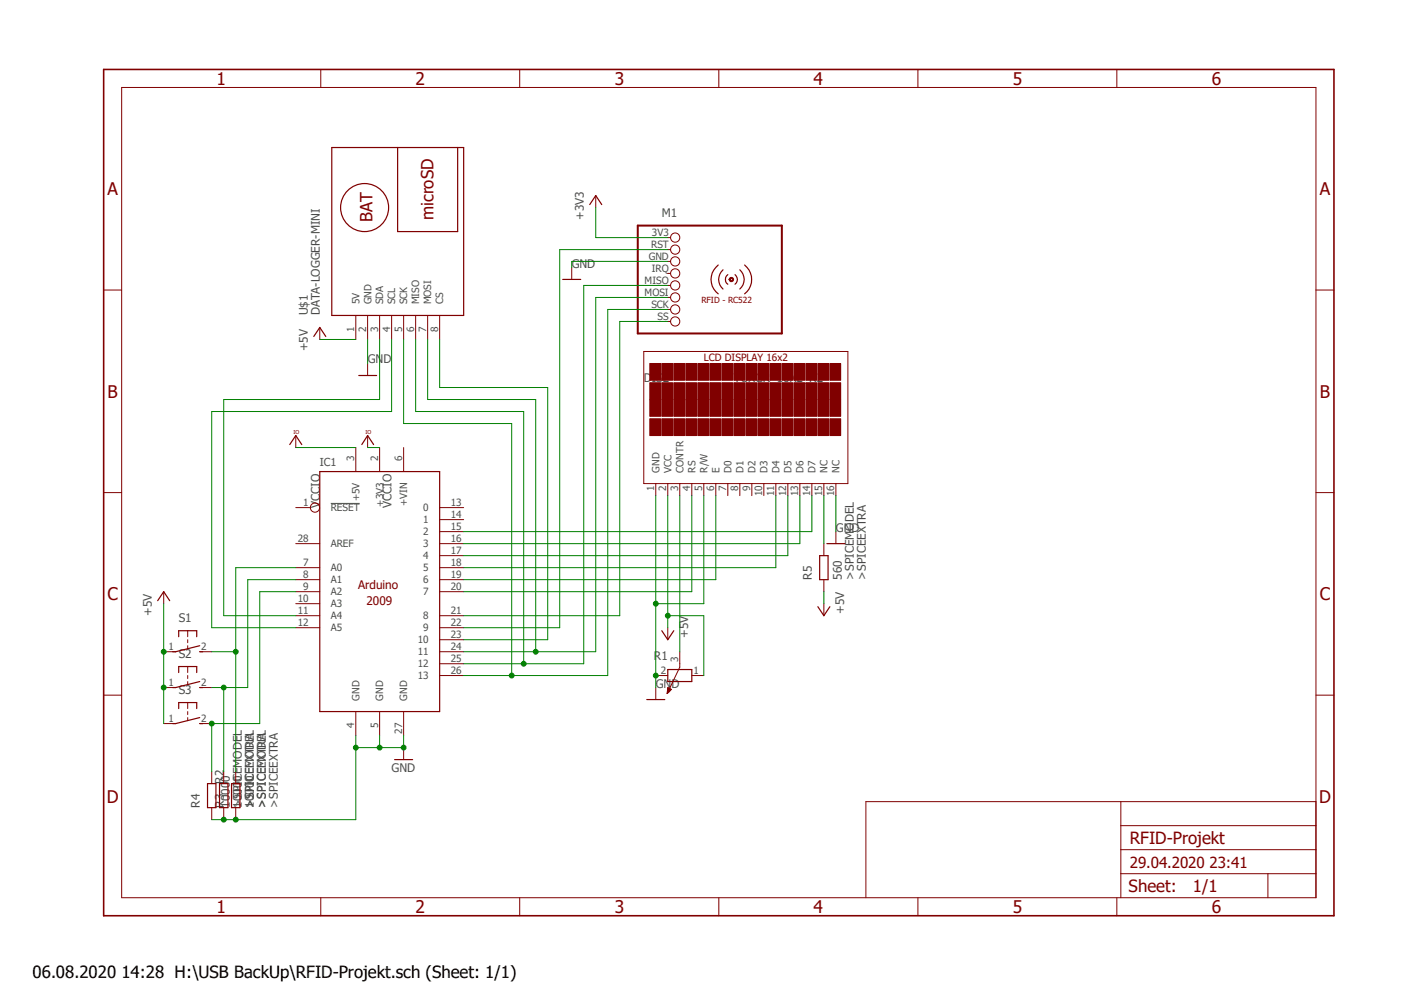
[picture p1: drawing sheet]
<svg xmlns="http://www.w3.org/2000/svg" width="297mm" height="210mm" viewBox="0 0 297 210" stroke-linecap="round" stroke-linejoin="round" font-family="sans-serif">
<path d="M21.3 14.4l261.2 179.8M282.5 14.4l-261.2 179.8" fill="none" stroke="#fff" stroke-width=".21"/>
<path d="M70 106.5h6.1" fill="none" stroke="#505050" stroke-width=".21"/>
<g fill="none" stroke="#800000" stroke-width=".25">
<path d="M70.2 31.2h27.9v35.5h-27.9zM84.1 31.2v17.8h12.7v-17.8M67.6 99.7h25.4v50.8h-25.4z"/>
<circle cx="77.1" cy="43.9" r="5.1"/>
</g>
<g fill="none" stroke="#800000" stroke-width=".21">
<path d="M141.3 50.2h.5M141.3 52.8h.5M141.3 55.3h.5M141.3 57.8h.5M75.3 66.7v5.1M77.8 66.7v5.1M80.3 66.7v5.1M82.8 66.7v5.1M85.4 66.7v5.1M87.9 66.7v5.1M90.5 66.7v5.1M93 66.7v5.1"/>
<path d="M141.3 60.4h.5M141.3 62.9h.5M141.3 65.4h.5M141.3 68h.5M75.3 94.7v5M80.3 94.7v5M85.4 94.7v5M62.6 115h5M62.6 107.4h3.1M93 117.5h5.1M93 115h5.1M93 112.4h5.1"/>
<path d="M93 109.9h5.1M93 107.4h5.1M62.6 132.8h5M62.6 130.2h5M62.6 125.1h5M62.6 122.6h5M62.6 120.1h5M62.6 127.7h5M93 137.8h5.1M93 135.3h5.1M93 132.8h5.1M93 130.2h5.1"/>
<path d="M93 125.1h5.1M93 122.6h5.1M93 120.1h5.1M75.3 150.5v5.1M80.3 150.5v5.1M85.4 150.5v5.1M93 142.9h5.1M93 140.4h5.1"/>
<circle cx="142.8" cy="55.3" r=".98"/>
<circle cx="142.8" cy="57.8" r=".98"/>
<circle cx="142.8" cy="50.2" r=".98"/>
<circle cx="142.8" cy="52.8" r=".98"/>
<circle cx="142.8" cy="65.4" r=".98"/>
<circle cx="142.8" cy="68" r=".98"/>
<circle cx="142.8" cy="60.4" r=".98"/>
<circle cx="142.8" cy="62.9" r=".98"/>
<circle cx="66.6" cy="107.4" r=".98"/>
</g>
<path d="M134.9 47.7h30.5v22.8h-30.5z" fill="none" stroke="#800000" stroke-width=".42"/>
<path d="M154.3 58.8l.3-.1 .5 .1v.6l-.5 .2-.4-.5h.3l.1-.2 .3 .2-.1 .3h-.2l-.1-.3h-.3z" fill-rule="evenodd" fill="#800000"/>
<g fill="none" stroke="#800000" stroke-width=".21">
<path d="M25.7 18.5h252.7v171.4h-252.7zM67.9 14.7v3.8M109.9 14.7v3.8M152.1 14.7v3.8M194.2 14.7v3.8M236.3 14.7v3.8M120.9 56.6v2.5M126 41.4v2.5M154.3 58.8l.3-.1 .5 .1v.6l-.5 .2-.4-.5h.3l.1-.2 .3 .2-.1 .3h-.2l-.1-.3h-.3zM21.9 61.3h3.8M67.6 69.3v2.5M77.8 76.9v2.5"/>
<path d="M136.2 74.3h43.2v28h-43.2zM278.4 61.3h3.8M62.6 92.1v2.6M77.8 92.1v2.6M21.9 104.2h3.8M278.4 104.2h3.8M34.6 137.8h2.6M34.6 125.1v2.6M39.7 133.4v1.3M39.7 135.3v.6M39.7 136.6v.6M42.2 137.8h2.6"/>
<path d="M143.8 137.8v3.3l-2.7 5.6M21.9 147h3.8M34.6 145.4h2.6M34.6 153h2.6M39.7 141v1.2M39.7 142.9v.6M39.7 144.1v.7M39.7 148.6v1.3M39.7 150.5v.6M39.7 151.8v.6M42.2 145.4h2.6M42.2 153h2.6"/>
<path d="M85.4 158.1v2.6M138.7 142.9h2.6M141.1 146.6h.1M141.1 146.6h.2M141.2 146.5h.2M141.2 146.4h.3M141.2 146.3h.4M141.2 146.2h.4M141.2 146.1h.5M141.2 146h.6M141.2 145.9h.7M141.2 145.8h.8"/>
<path d="M141.2 145.8h.7M141.2 145.7h.5M141.3 145.4l.7 .4-.9 .9zM141.3 145.6h.3M141.3 145.5h.1M146.3 142.9h2.6M278.4 147h3.8M44.8 163.2v2.5M44.8 170.8v2.6M47.3 163.2v2.5M47.3 170.8v2.6M49.9 163.2v2.5"/>
<path d="M49.9 170.8v2.6M237.1 169.5v20.4M237.1 179.7h41.3M237.1 174.6h41.3M278.4 169.5h-95.2v20.4M67.9 189.9v3.8M109.9 189.9v3.8M152.1 189.9v3.8M194.2 189.9v3.8M236.3 189.9v3.8M237.1 184.8h41.3M268.2 184.8v5.1"/>
</g>
<g fill="none" stroke="#800000" stroke-width=".25">
<path d="M119 59.1h3.9M124.8 43.3l1.2-1.9 1.3 1.9M151.9 56a3.8 3.8 0 0 0 0 6.1M153 57.1a2.68 2.68 0 0 0 0 4M154 58.1a1.27 1.27 0 0 0 0 2M155.5 58.1a1.27 1.27 0 0 1 0 2M156.5 57.1a2.68 2.68 0 0 1 0 4M157.5 56a3.9 3.9 0 0 1 0 6.1M66.4 71.2l1.2-1.9 1.3 1.9M75.9 79.4h3.8M61.3 94l1.3-1.9 1.2 1.9M76.5 94l1.3-1.9 1.2 1.9"/>
<path d="M33.4 127l1.2-1.9 1.3 1.9M37.8 134.7v-1.3h3.8v1.3M42.2 136.6l-5 1.2h-.7M42.2 137.8h.7M37.8 142.2v-1.2h3.8v1.2M37.8 149.9v-1.3h3.8v1.3M42.2 144.1l-5 1.3h-.7M42.2 145.4h.7M42.2 151.8l-5 1.2h-.7M42.2 153h.7M141.3 141.6h5v2.5h-5zM43.9 165.7h1.8v5.1h-1.8z"/>
<path d="M46.4 165.7h1.8v5.1h-1.8zM49 165.7h1.8v5.1h-1.8zM83.5 160.7h3.8"/>
</g>
<path d="M21.9 14.7h260.3v179h-260.3z" fill="none" stroke="#800000" stroke-width=".34"/>
<path d="M137.5 84.5h2.2v3.6h-2.2z" fill-rule="evenodd" fill="#800000"/>
<path d="M137.5 84.5h2.2v3.6h-2.2z" fill="none" stroke="#800000" stroke-width=".21"/>
<path d="M137.5 88.6h2.2v3.5h-2.2z" fill-rule="evenodd" fill="#800000"/>
<path d="M137.5 88.6h2.2v3.5h-2.2z" fill="none" stroke="#800000" stroke-width=".21"/>
<path d="M140 84.5h2.3v3.6h-2.3z" fill-rule="evenodd" fill="#800000"/>
<path d="M140 84.5h2.3v3.6h-2.3z" fill="none" stroke="#800000" stroke-width=".21"/>
<path d="M140 88.6h2.3v3.5h-2.3z" fill-rule="evenodd" fill="#800000"/>
<path d="M140 88.6h2.3v3.5h-2.3z" fill="none" stroke="#800000" stroke-width=".21"/>
<path d="M142.5 84.5h2.3v3.6h-2.3z" fill-rule="evenodd" fill="#800000"/>
<path d="M142.5 84.5h2.3v3.6h-2.3z" fill="none" stroke="#800000" stroke-width=".21"/>
<path d="M142.5 88.6h2.3v3.5h-2.3z" fill-rule="evenodd" fill="#800000"/>
<path d="M142.5 88.6h2.3v3.5h-2.3z" fill="none" stroke="#800000" stroke-width=".21"/>
<path d="M145.1 84.5h2.3v3.6h-2.3z" fill-rule="evenodd" fill="#800000"/>
<path d="M145.1 84.5h2.3v3.6h-2.3z" fill="none" stroke="#800000" stroke-width=".21"/>
<path d="M145.1 88.6h2.3v3.5h-2.3z" fill-rule="evenodd" fill="#800000"/>
<path d="M145.1 88.6h2.3v3.5h-2.3z" fill="none" stroke="#800000" stroke-width=".21"/>
<path d="M147.6 84.5h2.3v3.6h-2.3z" fill-rule="evenodd" fill="#800000"/>
<path d="M147.6 84.5h2.3v3.6h-2.3z" fill="none" stroke="#800000" stroke-width=".21"/>
<path d="M147.6 88.6h2.3v3.5h-2.3z" fill-rule="evenodd" fill="#800000"/>
<path d="M147.6 88.6h2.3v3.5h-2.3z" fill="none" stroke="#800000" stroke-width=".21"/>
<path d="M150.2 84.5h2.2v3.6h-2.2z" fill-rule="evenodd" fill="#800000"/>
<path d="M150.2 84.5h2.2v3.6h-2.2z" fill="none" stroke="#800000" stroke-width=".21"/>
<path d="M150.2 88.6h2.2v3.5h-2.2z" fill-rule="evenodd" fill="#800000"/>
<path d="M150.2 88.6h2.2v3.5h-2.2z" fill="none" stroke="#800000" stroke-width=".21"/>
<path d="M152.7 84.5h2.3v3.6h-2.3z" fill-rule="evenodd" fill="#800000"/>
<path d="M152.7 84.5h2.3v3.6h-2.3z" fill="none" stroke="#800000" stroke-width=".21"/>
<path d="M152.7 88.6h2.3v3.5h-2.3z" fill-rule="evenodd" fill="#800000"/>
<path d="M152.7 88.6h2.3v3.5h-2.3z" fill="none" stroke="#800000" stroke-width=".21"/>
<path d="M155.2 84.5h2.3v3.6h-2.3z" fill-rule="evenodd" fill="#800000"/>
<path d="M155.2 84.5h2.3v3.6h-2.3z" fill="none" stroke="#800000" stroke-width=".21"/>
<path d="M155.2 88.6h2.3v3.5h-2.3z" fill-rule="evenodd" fill="#800000"/>
<path d="M155.2 88.6h2.3v3.5h-2.3z" fill="none" stroke="#800000" stroke-width=".21"/>
<path d="M157.8 84.5h2.3v3.6h-2.3z" fill-rule="evenodd" fill="#800000"/>
<path d="M157.8 84.5h2.3v3.6h-2.3z" fill="none" stroke="#800000" stroke-width=".21"/>
<path d="M157.8 88.6h2.3v3.5h-2.3z" fill-rule="evenodd" fill="#800000"/>
<path d="M157.8 88.6h2.3v3.5h-2.3z" fill="none" stroke="#800000" stroke-width=".21"/>
<path d="M160.3 84.5h2.3v3.6h-2.3z" fill-rule="evenodd" fill="#800000"/>
<path d="M160.3 84.5h2.3v3.6h-2.3z" fill="none" stroke="#800000" stroke-width=".21"/>
<path d="M160.3 88.6h2.3v3.5h-2.3z" fill-rule="evenodd" fill="#800000"/>
<path d="M160.3 88.6h2.3v3.5h-2.3z" fill="none" stroke="#800000" stroke-width=".21"/>
<path d="M162.9 84.5h2.2v3.6h-2.2z" fill-rule="evenodd" fill="#800000"/>
<path d="M162.9 84.5h2.2v3.6h-2.2z" fill="none" stroke="#800000" stroke-width=".21"/>
<path d="M162.9 88.6h2.2v3.5h-2.2z" fill-rule="evenodd" fill="#800000"/>
<path d="M162.9 88.6h2.2v3.5h-2.2z" fill="none" stroke="#800000" stroke-width=".21"/>
<path d="M165.4 84.5h2.3v3.6h-2.3z" fill-rule="evenodd" fill="#800000"/>
<path d="M165.4 84.5h2.3v3.6h-2.3z" fill="none" stroke="#800000" stroke-width=".21"/>
<path d="M165.4 88.6h2.3v3.5h-2.3z" fill-rule="evenodd" fill="#800000"/>
<path d="M165.4 88.6h2.3v3.5h-2.3z" fill="none" stroke="#800000" stroke-width=".21"/>
<path d="M167.9 84.5h2.3v3.6h-2.3z" fill-rule="evenodd" fill="#800000"/>
<path d="M167.9 84.5h2.3v3.6h-2.3z" fill="none" stroke="#800000" stroke-width=".21"/>
<path d="M167.9 88.6h2.3v3.5h-2.3z" fill-rule="evenodd" fill="#800000"/>
<path d="M167.9 88.6h2.3v3.5h-2.3z" fill="none" stroke="#800000" stroke-width=".21"/>
<path d="M170.5 84.5h2.3v3.6h-2.3z" fill-rule="evenodd" fill="#800000"/>
<path d="M170.5 84.5h2.3v3.6h-2.3z" fill="none" stroke="#800000" stroke-width=".21"/>
<path d="M170.5 88.6h2.3v3.5h-2.3z" fill-rule="evenodd" fill="#800000"/>
<path d="M170.5 88.6h2.3v3.5h-2.3z" fill="none" stroke="#800000" stroke-width=".21"/>
<path d="M173 84.5h2.3v3.6h-2.3z" fill-rule="evenodd" fill="#800000"/>
<path d="M173 84.5h2.3v3.6h-2.3z" fill="none" stroke="#800000" stroke-width=".21"/>
<path d="M173 88.6h2.3v3.5h-2.3z" fill-rule="evenodd" fill="#800000"/>
<path d="M173 88.6h2.3v3.5h-2.3z" fill="none" stroke="#800000" stroke-width=".21"/>
<path d="M175.6 84.5h2.2v3.6h-2.2z" fill-rule="evenodd" fill="#800000"/>
<path d="M175.6 84.5h2.2v3.6h-2.2z" fill="none" stroke="#800000" stroke-width=".21"/>
<path d="M175.6 88.6h2.2v3.5h-2.2z" fill-rule="evenodd" fill="#800000"/>
<g fill="none" stroke="#800000" stroke-width=".21">
<path d="M175.6 88.6h2.2v3.5h-2.2zM138.7 102.3v2.5M141.3 102.3v2.5M143.8 102.3v2.5M146.3 102.3v2.5M148.9 102.3v2.5M151.4 102.3v2.5M154 102.3v2.5M156.5 102.3v2.5M159 102.3v2.5M161.6 102.3v2.5M164.1 102.3v2.5"/>
<path d="M166.7 102.3v2.5M169.2 102.3v2.5M171.7 102.3v2.5M174.3 102.3v2.5M176.8 102.3v2.5"/>
</g>
<path d="M137.5 76.9h2.2v3.5h-2.2z" fill-rule="evenodd" fill="#800000"/>
<path d="M137.5 76.9h2.2v3.5h-2.2z" fill="none" stroke="#800000" stroke-width=".21"/>
<path d="M137.5 80.9h2.2v3.6h-2.2z" fill-rule="evenodd" fill="#800000"/>
<path d="M137.5 80.9h2.2v3.6h-2.2z" fill="none" stroke="#800000" stroke-width=".21"/>
<path d="M140 76.9h2.3v3.5h-2.3z" fill-rule="evenodd" fill="#800000"/>
<path d="M140 76.9h2.3v3.5h-2.3z" fill="none" stroke="#800000" stroke-width=".21"/>
<path d="M140 80.9h2.3v3.6h-2.3z" fill-rule="evenodd" fill="#800000"/>
<path d="M140 80.9h2.3v3.6h-2.3z" fill="none" stroke="#800000" stroke-width=".21"/>
<path d="M142.5 76.9h2.3v3.5h-2.3z" fill-rule="evenodd" fill="#800000"/>
<path d="M142.5 76.9h2.3v3.5h-2.3z" fill="none" stroke="#800000" stroke-width=".21"/>
<path d="M142.5 80.9h2.3v3.6h-2.3z" fill-rule="evenodd" fill="#800000"/>
<path d="M142.5 80.9h2.3v3.6h-2.3z" fill="none" stroke="#800000" stroke-width=".21"/>
<path d="M145.1 76.9h2.3v3.5h-2.3z" fill-rule="evenodd" fill="#800000"/>
<path d="M145.1 76.9h2.3v3.5h-2.3z" fill="none" stroke="#800000" stroke-width=".21"/>
<path d="M145.1 80.9h2.3v3.6h-2.3z" fill-rule="evenodd" fill="#800000"/>
<path d="M145.1 80.9h2.3v3.6h-2.3z" fill="none" stroke="#800000" stroke-width=".21"/>
<path d="M147.6 76.9h2.3v3.5h-2.3z" fill-rule="evenodd" fill="#800000"/>
<path d="M147.6 76.9h2.3v3.5h-2.3z" fill="none" stroke="#800000" stroke-width=".21"/>
<path d="M147.6 80.9h2.3v3.6h-2.3z" fill-rule="evenodd" fill="#800000"/>
<path d="M147.6 80.9h2.3v3.6h-2.3z" fill="none" stroke="#800000" stroke-width=".21"/>
<path d="M150.2 76.9h2.2v3.5h-2.2z" fill-rule="evenodd" fill="#800000"/>
<path d="M150.2 76.9h2.2v3.5h-2.2z" fill="none" stroke="#800000" stroke-width=".21"/>
<path d="M150.2 80.9h2.2v3.6h-2.2z" fill-rule="evenodd" fill="#800000"/>
<path d="M150.2 80.9h2.2v3.6h-2.2z" fill="none" stroke="#800000" stroke-width=".21"/>
<path d="M152.7 76.9h2.3v3.5h-2.3z" fill-rule="evenodd" fill="#800000"/>
<path d="M152.7 76.9h2.3v3.5h-2.3z" fill="none" stroke="#800000" stroke-width=".21"/>
<path d="M152.7 80.9h2.3v3.6h-2.3z" fill-rule="evenodd" fill="#800000"/>
<path d="M152.7 80.9h2.3v3.6h-2.3z" fill="none" stroke="#800000" stroke-width=".21"/>
<path d="M155.2 76.9h2.3v3.5h-2.3z" fill-rule="evenodd" fill="#800000"/>
<path d="M155.2 76.9h2.3v3.5h-2.3z" fill="none" stroke="#800000" stroke-width=".21"/>
<path d="M155.2 80.9h2.3v3.6h-2.3z" fill-rule="evenodd" fill="#800000"/>
<path d="M155.2 80.9h2.3v3.6h-2.3z" fill="none" stroke="#800000" stroke-width=".21"/>
<path d="M157.8 76.9h2.3v3.5h-2.3z" fill-rule="evenodd" fill="#800000"/>
<path d="M157.8 76.9h2.3v3.5h-2.3z" fill="none" stroke="#800000" stroke-width=".21"/>
<path d="M157.8 80.9h2.3v3.6h-2.3z" fill-rule="evenodd" fill="#800000"/>
<path d="M157.8 80.9h2.3v3.6h-2.3z" fill="none" stroke="#800000" stroke-width=".21"/>
<path d="M160.3 76.9h2.3v3.5h-2.3z" fill-rule="evenodd" fill="#800000"/>
<path d="M160.3 76.9h2.3v3.5h-2.3z" fill="none" stroke="#800000" stroke-width=".21"/>
<path d="M160.3 80.9h2.3v3.6h-2.3z" fill-rule="evenodd" fill="#800000"/>
<path d="M160.3 80.9h2.3v3.6h-2.3z" fill="none" stroke="#800000" stroke-width=".21"/>
<path d="M162.9 76.9h2.2v3.5h-2.2z" fill-rule="evenodd" fill="#800000"/>
<path d="M162.9 76.9h2.2v3.5h-2.2z" fill="none" stroke="#800000" stroke-width=".21"/>
<path d="M162.9 80.9h2.2v3.6h-2.2z" fill-rule="evenodd" fill="#800000"/>
<path d="M162.9 80.9h2.2v3.6h-2.2z" fill="none" stroke="#800000" stroke-width=".21"/>
<path d="M165.4 76.9h2.3v3.5h-2.3z" fill-rule="evenodd" fill="#800000"/>
<path d="M165.4 76.9h2.3v3.5h-2.3z" fill="none" stroke="#800000" stroke-width=".21"/>
<path d="M165.4 80.9h2.3v3.6h-2.3z" fill-rule="evenodd" fill="#800000"/>
<path d="M165.4 80.9h2.3v3.6h-2.3z" fill="none" stroke="#800000" stroke-width=".21"/>
<path d="M167.9 76.9h2.3v3.5h-2.3z" fill-rule="evenodd" fill="#800000"/>
<path d="M167.9 76.9h2.3v3.5h-2.3z" fill="none" stroke="#800000" stroke-width=".21"/>
<path d="M167.9 80.9h2.3v3.6h-2.3z" fill-rule="evenodd" fill="#800000"/>
<path d="M167.9 80.9h2.3v3.6h-2.3z" fill="none" stroke="#800000" stroke-width=".21"/>
<path d="M170.5 76.9h2.3v3.5h-2.3z" fill-rule="evenodd" fill="#800000"/>
<path d="M170.5 76.9h2.3v3.5h-2.3z" fill="none" stroke="#800000" stroke-width=".21"/>
<path d="M170.5 80.9h2.3v3.6h-2.3z" fill-rule="evenodd" fill="#800000"/>
<path d="M170.5 80.9h2.3v3.6h-2.3z" fill="none" stroke="#800000" stroke-width=".21"/>
<path d="M173 76.9h2.3v3.5h-2.3z" fill-rule="evenodd" fill="#800000"/>
<path d="M173 76.9h2.3v3.5h-2.3z" fill="none" stroke="#800000" stroke-width=".21"/>
<path d="M173 80.9h2.3v3.6h-2.3z" fill-rule="evenodd" fill="#800000"/>
<path d="M173 80.9h2.3v3.6h-2.3z" fill="none" stroke="#800000" stroke-width=".21"/>
<path d="M175.6 76.9h2.2v3.5h-2.2z" fill-rule="evenodd" fill="#800000"/>
<path d="M175.6 76.9h2.2v3.5h-2.2z" fill="none" stroke="#800000" stroke-width=".21"/>
<path d="M175.6 80.9h2.2v3.6h-2.2z" fill-rule="evenodd" fill="#800000"/>
<path d="M175.6 80.9h2.2v3.6h-2.2zM174.3 115v2.5M176.8 112.4v2.6M141.3 132.8v2.5M174.3 122.6v2.5M174.3 127.7v2.5M138.7 145.4v2.6" fill="none" stroke="#800000" stroke-width=".21"/>
<path d="M173.4 117.5h1.8v5.1h-1.8zM174.9 115h3.8M140 133.4l1.3 1.9 1.2-1.9M173 128.3l1.3 1.9 1.3-1.9M136.8 148h3.8" fill="none" stroke="#800000" stroke-width=".25"/>
<path d="M67.6 71.8h7.7M34.6 127.7v17.7" fill="none" stroke="#008000" stroke-width=".21"/>
<circle cx="34.6" cy="137.8" r=".51" fill="#008000"/>
<g fill="none" stroke="#008000" stroke-width=".21">
<path d="M34.6 145.4v7.6"/>
<circle cx="34.6" cy="137.8" r=".51"/>
</g>
<circle cx="34.6" cy="145.4" r=".51" fill="#008000"/>
<g fill="none" stroke="#008000" stroke-width=".21">
<path d="M141.3 104.8v28M141.3 130.2h7.6v12.7"/>
<circle cx="34.6" cy="145.4" r=".51"/>
</g>
<circle cx="141.3" cy="130.2" r=".51" fill="#008000"/>
<g fill="none" stroke="#008000" stroke-width=".21">
<path d="M77.8 71.8v5.1M174.3 125.1v2.6M85.4 155.6v2.5"/>
<circle cx="141.3" cy="130.2" r=".51"/>
</g>
<circle cx="85.4" cy="158.1" r=".51" fill="#008000"/>
<g fill="none" stroke="#008000" stroke-width=".21">
<path d="M75.3 155.6v17.8h-30.5M80.3 155.6v2.5h5.1"/>
<circle cx="85.4" cy="158.1" r=".51"/>
</g>
<circle cx="47.3" cy="173.4" r=".51" fill="#008000"/>
<circle cx="47.3" cy="173.4" r=".51" fill="none" stroke="#008000" stroke-width=".21"/>
<circle cx="49.9" cy="173.4" r=".51" fill="#008000"/>
<g fill="none" stroke="#008000" stroke-width=".21">
<path d="M75.3 158.1h5"/>
<circle cx="49.9" cy="173.4" r=".51"/>
</g>
<circle cx="80.3" cy="158.1" r=".51" fill="#008000"/>
<circle cx="80.3" cy="158.1" r=".51" fill="none" stroke="#008000" stroke-width=".21"/>
<circle cx="75.3" cy="158.1" r=".51" fill="#008000"/>
<g fill="none" stroke="#008000" stroke-width=".21">
<path d="M141.3 55.3h-20.4v1.3M138.7 104.8v40.6"/>
<circle cx="75.3" cy="158.1" r=".51"/>
</g>
<circle cx="138.7" cy="142.9" r=".51" fill="#008000"/>
<g fill="none" stroke="#008000" stroke-width=".21">
<path d="M148.9 104.8v22.9h-10.2"/>
<circle cx="138.7" cy="142.9" r=".51"/>
</g>
<circle cx="138.7" cy="127.7" r=".51" fill="#008000"/>
<g fill="none" stroke="#008000" stroke-width=".21">
<path d="M80.3 71.8v12.7h-33v45.7h15.3M82.8 71.8v15.2h-38v45.8h17.8M87.9 71.8v15.2h22.9v53.4M62.6 94.7h12.7M77.8 94.7h2.5M176.8 104.8v7.6M98.1 140.4h25.4"/>
<circle cx="138.7" cy="127.7" r=".51"/>
</g>
<circle cx="110.8" cy="140.4" r=".51" fill="#008000"/>
<g fill="none" stroke="#008000" stroke-width=".21">
<path d="M90.5 71.8v12.7h22.8v53.3M141.3 60.4h-17.8v80M98.1 137.8h27.9"/>
<circle cx="110.8" cy="140.4" r=".51"/>
</g>
<circle cx="113.3" cy="137.8" r=".51" fill="#008000"/>
<g fill="none" stroke="#008000" stroke-width=".21">
<path d="M85.4 71.8v17.8h22.8v53.3M141.3 62.9h-15.3v74.9M141.3 65.4h-12.7v77.5h-30.5"/>
<circle cx="113.3" cy="137.8" r=".51"/>
</g>
<circle cx="108.2" cy="142.9" r=".51" fill="#008000"/>
<g fill="none" stroke="#008000" stroke-width=".21">
<path d="M93 71.8v10.2h22.9v53.3h-17.8M62.6 122.6h-10.2v22.8h-7.6M47.3 145.4v17.8"/>
<circle cx="108.2" cy="142.9" r=".51"/>
</g>
<circle cx="47.3" cy="145.4" r=".51" fill="#008000"/>
<g fill="none" stroke="#008000" stroke-width=".21">
<path d="M44.8 137.8h5.1M62.6 120.1h-12.7v43.1"/>
<circle cx="47.3" cy="145.4" r=".51"/>
</g>
<circle cx="49.9" cy="137.8" r=".51" fill="#008000"/>
<g fill="none" stroke="#008000" stroke-width=".21">
<path d="M54.9 125.1v27.9h-10.1v10.2"/>
<circle cx="49.9" cy="137.8" r=".51"/>
</g>
<circle cx="44.8" cy="153" r=".51" fill="#008000"/>
<g fill="none" stroke="#008000" stroke-width=".21">
<path d="M126 43.9v6.3h15.3M141.3 52.8h-22.9v80h-20.3M141.3 68h-10.2v62.2h-33M143.8 104.8v33M146.3 104.8v20.3h-48.2M151.4 104.8v17.8h-53.3M164.1 104.8v15.3h-66M166.7 104.8v12.7h-68.6M169.2 104.8v10.2h-71.1M171.7 104.8v7.6h-73.6M174.3 104.8v10.2M54.9 125.1h7.7"/>
<circle cx="44.8" cy="153" r=".51"/>
</g>
<g font-size="3.7" fill="#800000">
<text x="45.8" y="17.9">1</text>
<text x="87.9" y="17.9">2</text>
<text x="130" y="17.9">3</text>
<text x="172.1" y="17.9">4</text>
<text x="214.2" y="17.9">5</text>
<text x="256.4" y="17.9">6</text>
<text x="22.7" y="41.2">A</text>
<text x="279.2" y="41.2">A</text>
<text x="22.8" y="84.1">B</text>
<text x="279.2" y="84.1">B</text>
<text x="22.7" y="126.9">C</text>
<text x="279.2" y="126.9">C</text>
<text x="22.6" y="169.8">D</text>
<text x="279.1" y="169.8">D</text>
<text x="45.8" y="193.1">1</text>
<text x="87.9" y="193.1">2</text>
<text x="130" y="193.1">3</text>
<text x="172.1" y="193.1">4</text>
<text x="214.2" y="193.1">5</text>
<text x="256.4" y="193.1">6</text>
</g>
<g font-size="3.6" fill="#800000">
<text x="78.8" y="47" transform="rotate(-90 78.8 47)">BAT</text>
<text x="91.7" y="46.6" transform="rotate(-90 91.7 46.6)">microSD</text>
<text x="239" y="178.4">RFID-Projekt</text>
<text x="238.8" y="188.7">Sheet:</text>
<text x="252.4" y="188.6">1/1</text>
</g>
<text font-size="3.6" x="6.9" y="206.8">06.08.2020 14:28 H:\USB BackUp\RFID-Projekt.sch (Sheet: 1/1)</text>
<text font-size="3.2" fill="#800000" x="239" y="183.5">29.04.2020 23:41</text>
<g font-size="2.5" fill="#505050">
<text x="123.5" y="46.4" transform="rotate(-90 123.5 46.4)">+3V3</text>
<text x="140" y="45.8">M1</text>
<text x="120.9" y="56.6">GND</text>
<text x="65.1" y="66.7" transform="rotate(-90 65.1 66.7)">U$1</text>
<text x="67.7" y="66.7" transform="rotate(-90 67.7 66.7)">DATA-LOGGER-MINI</text>
<text x="65.1" y="74.3" transform="rotate(-90 65.1 74.3)">+5V</text>
<text x="77.8" y="76.9">GND</text>
<text x="136.2" y="80.7">DIS2</text>
<text x="155.2" y="80.7">TUXGR_16X2_R2</text>
<text x="67.7" y="107.4" transform="rotate(-90 67.7 107.4)">VCCIO</text>
<text x="82.8" y="107.4" transform="rotate(-90 82.8 107.4)">VCCIO</text>
<text x="176.8" y="112.4">GND</text>
<text x="171.7" y="122.6" transform="rotate(-90 171.7 122.6)">R5</text>
<text x="178.1" y="122.6" transform="rotate(-90 178.1 122.6)">560</text>
<text x="180.6" y="122.6" transform="rotate(-90 180.6 122.6)">&gt;SPICEMODEL</text>
<text x="183.2" y="122.6" transform="rotate(-90 183.2 122.6)">&gt;SPICEEXTRA</text>
<text x="32.1" y="130.2" transform="rotate(-90 32.1 130.2)">+5V</text>
<text x="37.8" y="131.5">S1</text>
<text x="178.6" y="129.8" transform="rotate(-90 178.6 129.8)">+5V</text>
<text x="145.6" y="134.9" transform="rotate(-90 145.6 134.9)">+5V</text>
<text x="37.8" y="139.1">S2</text>
<text x="138.3" y="139.6">R1</text>
<text x="37.8" y="146.7">S3</text>
<text x="138.7" y="145.4">GND</text>
<text x="47.3" y="165.7" transform="rotate(-90 47.3 165.7)">R2</text>
<text x="82.8" y="163.2">GND</text>
<text x="42.2" y="170.8" transform="rotate(-90 42.2 170.8)">R4</text>
<text x="47.3" y="170.8" transform="rotate(-90 47.3 170.8)">R3</text>
<text x="48.6" y="170.8" transform="rotate(-90 48.6 170.8)">10000</text>
<text x="51.1" y="170.8" transform="rotate(-90 51.1 170.8)">&gt;SPICEMODEL</text>
<text x="51.1" y="170.8" transform="rotate(-90 51.1 170.8)">10000</text>
<text x="53.7" y="170.8" transform="rotate(-90 53.7 170.8)">&gt;SPICEMODEL</text>
<text x="53.7" y="170.8" transform="rotate(-90 53.7 170.8)">&gt;SPICEEXTRA</text>
<text x="53.7" y="170.8" transform="rotate(-90 53.7 170.8)">10000</text>
<text x="56.2" y="170.8" transform="rotate(-90 56.2 170.8)">&gt;SPICEEXTRA</text>
<text x="56.2" y="170.8" transform="rotate(-90 56.2 170.8)">&gt;SPICEMODEL</text>
<text x="58.8" y="170.8" transform="rotate(-90 58.8 170.8)">&gt;SPICEEXTRA</text>
</g>
<g font-size="2.5" fill="#800000">
<text x="75.8" y="124.6">Arduino</text>
<text x="77.6" y="127.9">2009</text>
</g>
<text font-size="2.3" fill="#505050" x="67.7" y="98.5">IC1</text>
<g font-size="2.1" fill="#505050">
<text x="137.8" y="52.4">RST</text>
<text x="137.9" y="49.9">3V3</text>
<text x="137.2" y="54.9">GND</text>
<text x="137.9" y="57.5">IRQ</text>
<text x="76" y="64.4" transform="rotate(-90 76 64.4)">5V</text>
<text x="78.6" y="64.4" transform="rotate(-90 78.6 64.4)">GND</text>
<text x="81.1" y="64.4" transform="rotate(-90 81.1 64.4)">SDA</text>
<text x="83.6" y="64.4" transform="rotate(-90 83.6 64.4)">SCL</text>
<text x="86.1" y="64.4" transform="rotate(-90 86.1 64.4)">SCK</text>
<text x="88.7" y="64.4" transform="rotate(-90 88.7 64.4)">MISO</text>
<text x="91.2" y="64.4" transform="rotate(-90 91.2 64.4)">MOSI</text>
<text x="93.8" y="64.4" transform="rotate(-90 93.8 64.4)">CS</text>
<text x="136.4" y="60">MISO</text>
<text x="136.4" y="62.6">MOSI</text>
<text x="137.8" y="65.1">SCK</text>
<text x="74.9" y="70.2" transform="rotate(-90 74.9 70.2)">1</text>
<text x="77.4" y="70.2" transform="rotate(-90 77.4 70.2)">2</text>
<text x="80" y="70.2" transform="rotate(-90 80 70.2)">3</text>
<text x="82.5" y="70.2" transform="rotate(-90 82.5 70.2)">4</text>
<text x="85" y="70.2" transform="rotate(-90 85 70.2)">5</text>
<text x="87.6" y="70.2" transform="rotate(-90 87.6 70.2)">6</text>
<text x="90.1" y="70.2" transform="rotate(-90 90.1 70.2)">7</text>
<text x="92.7" y="70.2" transform="rotate(-90 92.7 70.2)">8</text>
<text x="139.1" y="67.6">SS</text>
<text x="74.9" y="97.4" transform="rotate(-90 74.9 97.4)">3</text>
<text x="80" y="97.4" transform="rotate(-90 80 97.4)">2</text>
<text x="85" y="97.4" transform="rotate(-90 85 97.4)">6</text>
<text x="139.5" y="99.9" transform="rotate(-90 139.5 99.9)">GND</text>
<text x="142" y="99.9" transform="rotate(-90 142 99.9)">VCC</text>
<text x="144.6" y="99.9" transform="rotate(-90 144.6 99.9)">CONTR</text>
<text x="147.1" y="99.9" transform="rotate(-90 147.1 99.9)">RS</text>
<text x="149.6" y="99.9" transform="rotate(-90 149.6 99.9)">R/W</text>
<text x="152.2" y="99.9" transform="rotate(-90 152.2 99.9)">E</text>
<text x="154.7" y="99.9" transform="rotate(-90 154.7 99.9)">D0</text>
<text x="157.3" y="99.9" transform="rotate(-90 157.3 99.9)">D1</text>
<text x="159.8" y="99.9" transform="rotate(-90 159.8 99.9)">D2</text>
<text x="162.3" y="99.9" transform="rotate(-90 162.3 99.9)">D3</text>
<text x="164.9" y="99.9" transform="rotate(-90 164.9 99.9)">D4</text>
<text x="167.4" y="99.9" transform="rotate(-90 167.4 99.9)">D5</text>
<text x="170" y="99.9" transform="rotate(-90 170 99.9)">D6</text>
<text x="172.5" y="99.9" transform="rotate(-90 172.5 99.9)">D7</text>
<text x="175" y="99.9" transform="rotate(-90 175 99.9)">NC</text>
<text x="177.6" y="99.9" transform="rotate(-90 177.6 99.9)">NC</text>
<text x="64.1" y="107">1</text>
<text x="76" y="106" transform="rotate(-90 76 106)">+5V</text>
<text x="81.1" y="107.1" transform="rotate(-90 81.1 107.1)">+3V3</text>
<text x="86.1" y="107.1" transform="rotate(-90 86.1 107.1)">+VIN</text>
<text x="95.4" y="107">13</text>
<text x="138.4" y="103.8" transform="rotate(-90 138.4 103.8)">1</text>
<text x="140.9" y="103.8" transform="rotate(-90 140.9 103.8)">2</text>
<text x="143.5" y="103.8" transform="rotate(-90 143.5 103.8)">3</text>
<text x="146" y="103.8" transform="rotate(-90 146 103.8)">4</text>
<text x="148.5" y="103.8" transform="rotate(-90 148.5 103.8)">5</text>
<text x="151.1" y="103.8" transform="rotate(-90 151.1 103.8)">6</text>
<text x="153.6" y="103.8" transform="rotate(-90 153.6 103.8)">7</text>
<text x="156.1" y="103.8" transform="rotate(-90 156.1 103.8)">8</text>
<text x="158.7" y="103.8" transform="rotate(-90 158.7 103.8)">9</text>
<text x="161.2" y="104.9" transform="rotate(-90 161.2 104.9)">10</text>
<text x="163.7" y="104.9" transform="rotate(-90 163.7 104.9)">11</text>
<text x="166.3" y="104.9" transform="rotate(-90 166.3 104.9)">12</text>
<text x="168.8" y="104.9" transform="rotate(-90 168.8 104.9)">13</text>
<text x="171.4" y="104.9" transform="rotate(-90 171.4 104.9)">14</text>
<text x="173.9" y="104.9" transform="rotate(-90 173.9 104.9)">15</text>
<text x="176.4" y="104.9" transform="rotate(-90 176.4 104.9)">16</text>
<text x="70" y="108.1">RESET</text>
<text x="89.5" y="113.2">2</text>
<text x="89.5" y="110.7">1</text>
<text x="89.5" y="108.1">0</text>
<text x="95.4" y="112.1">15</text>
<text x="95.4" y="109.5">14</text>
<text x="63" y="114.6">28</text>
<text x="64.1" y="119.7">7</text>
<text x="70" y="115.7">AREF</text>
<text x="89.5" y="118.3">4</text>
<text x="89.5" y="115.7">3</text>
<text x="95.4" y="119.7">18</text>
<text x="95.4" y="117.1">17</text>
<text x="95.4" y="114.6">16</text>
<text x="64.1" y="124.8">9</text>
<text x="64.1" y="122.2">8</text>
<text x="70" y="120.8">A0</text>
<text x="70" y="125.9">A2</text>
<text x="70" y="123.4">A1</text>
<text x="89.5" y="125.9">7</text>
<text x="89.5" y="123.4">6</text>
<text x="89.5" y="120.8">5</text>
<text x="95.4" y="124.8">20</text>
<text x="95.4" y="122.2">19</text>
<text x="63" y="129.8">11</text>
<text x="63" y="127.3">10</text>
<text x="70" y="131">A4</text>
<text x="70" y="128.4">A3</text>
<text x="89.5" y="131">8</text>
<text x="95.4" y="129.8">21</text>
<text x="35.6" y="137.5">1</text>
<text x="42.6" y="137.5">2</text>
<text x="63" y="132.4">12</text>
<text x="70" y="133.5">A5</text>
<text x="88.4" y="136.1">10</text>
<text x="89.5" y="133.5">9</text>
<text x="95.4" y="137.5">24</text>
<text x="95.4" y="134.9">23</text>
<text x="95.4" y="132.4">22</text>
<text x="88.4" y="143.7">13</text>
<text x="88.4" y="141.1">12</text>
<text x="88.4" y="138.6">11</text>
<text x="95.4" y="142.5">26</text>
<text x="95.4" y="140">25</text>
<text x="139.8" y="142.5">2</text>
<text x="143.5" y="140" transform="rotate(-90 143.5 140)">3</text>
<text x="146.7" y="142.5">1</text>
<text x="35.6" y="145.1">1</text>
<text x="42.6" y="145.1">2</text>
<text x="76" y="148.2" transform="rotate(-90 76 148.2)">GND</text>
<text x="81.1" y="148.2" transform="rotate(-90 81.1 148.2)">GND</text>
<text x="86.1" y="148.2" transform="rotate(-90 86.1 148.2)">GND</text>
<text x="35.6" y="152.7">1</text>
<text x="42.6" y="152.7">2</text>
<text x="74.9" y="154" transform="rotate(-90 74.9 154)">4</text>
<text x="80" y="154" transform="rotate(-90 80 154)">5</text>
<text x="85" y="155.2" transform="rotate(-90 85 155.2)">27</text>
</g>
<text font-size="2.1" fill="#800000" x="148.9" y="76.4">LCD DISPLAY 16x2</text>
<text font-size="1.8" fill="#800000" x="148.4" y="64.2">RFID - RC522</text>
<g font-size="1.1" fill="#800000">
<text x="62.1" y="91.9">IO</text>
<text x="77.3" y="91.9">IO</text>
</g>
</svg>
